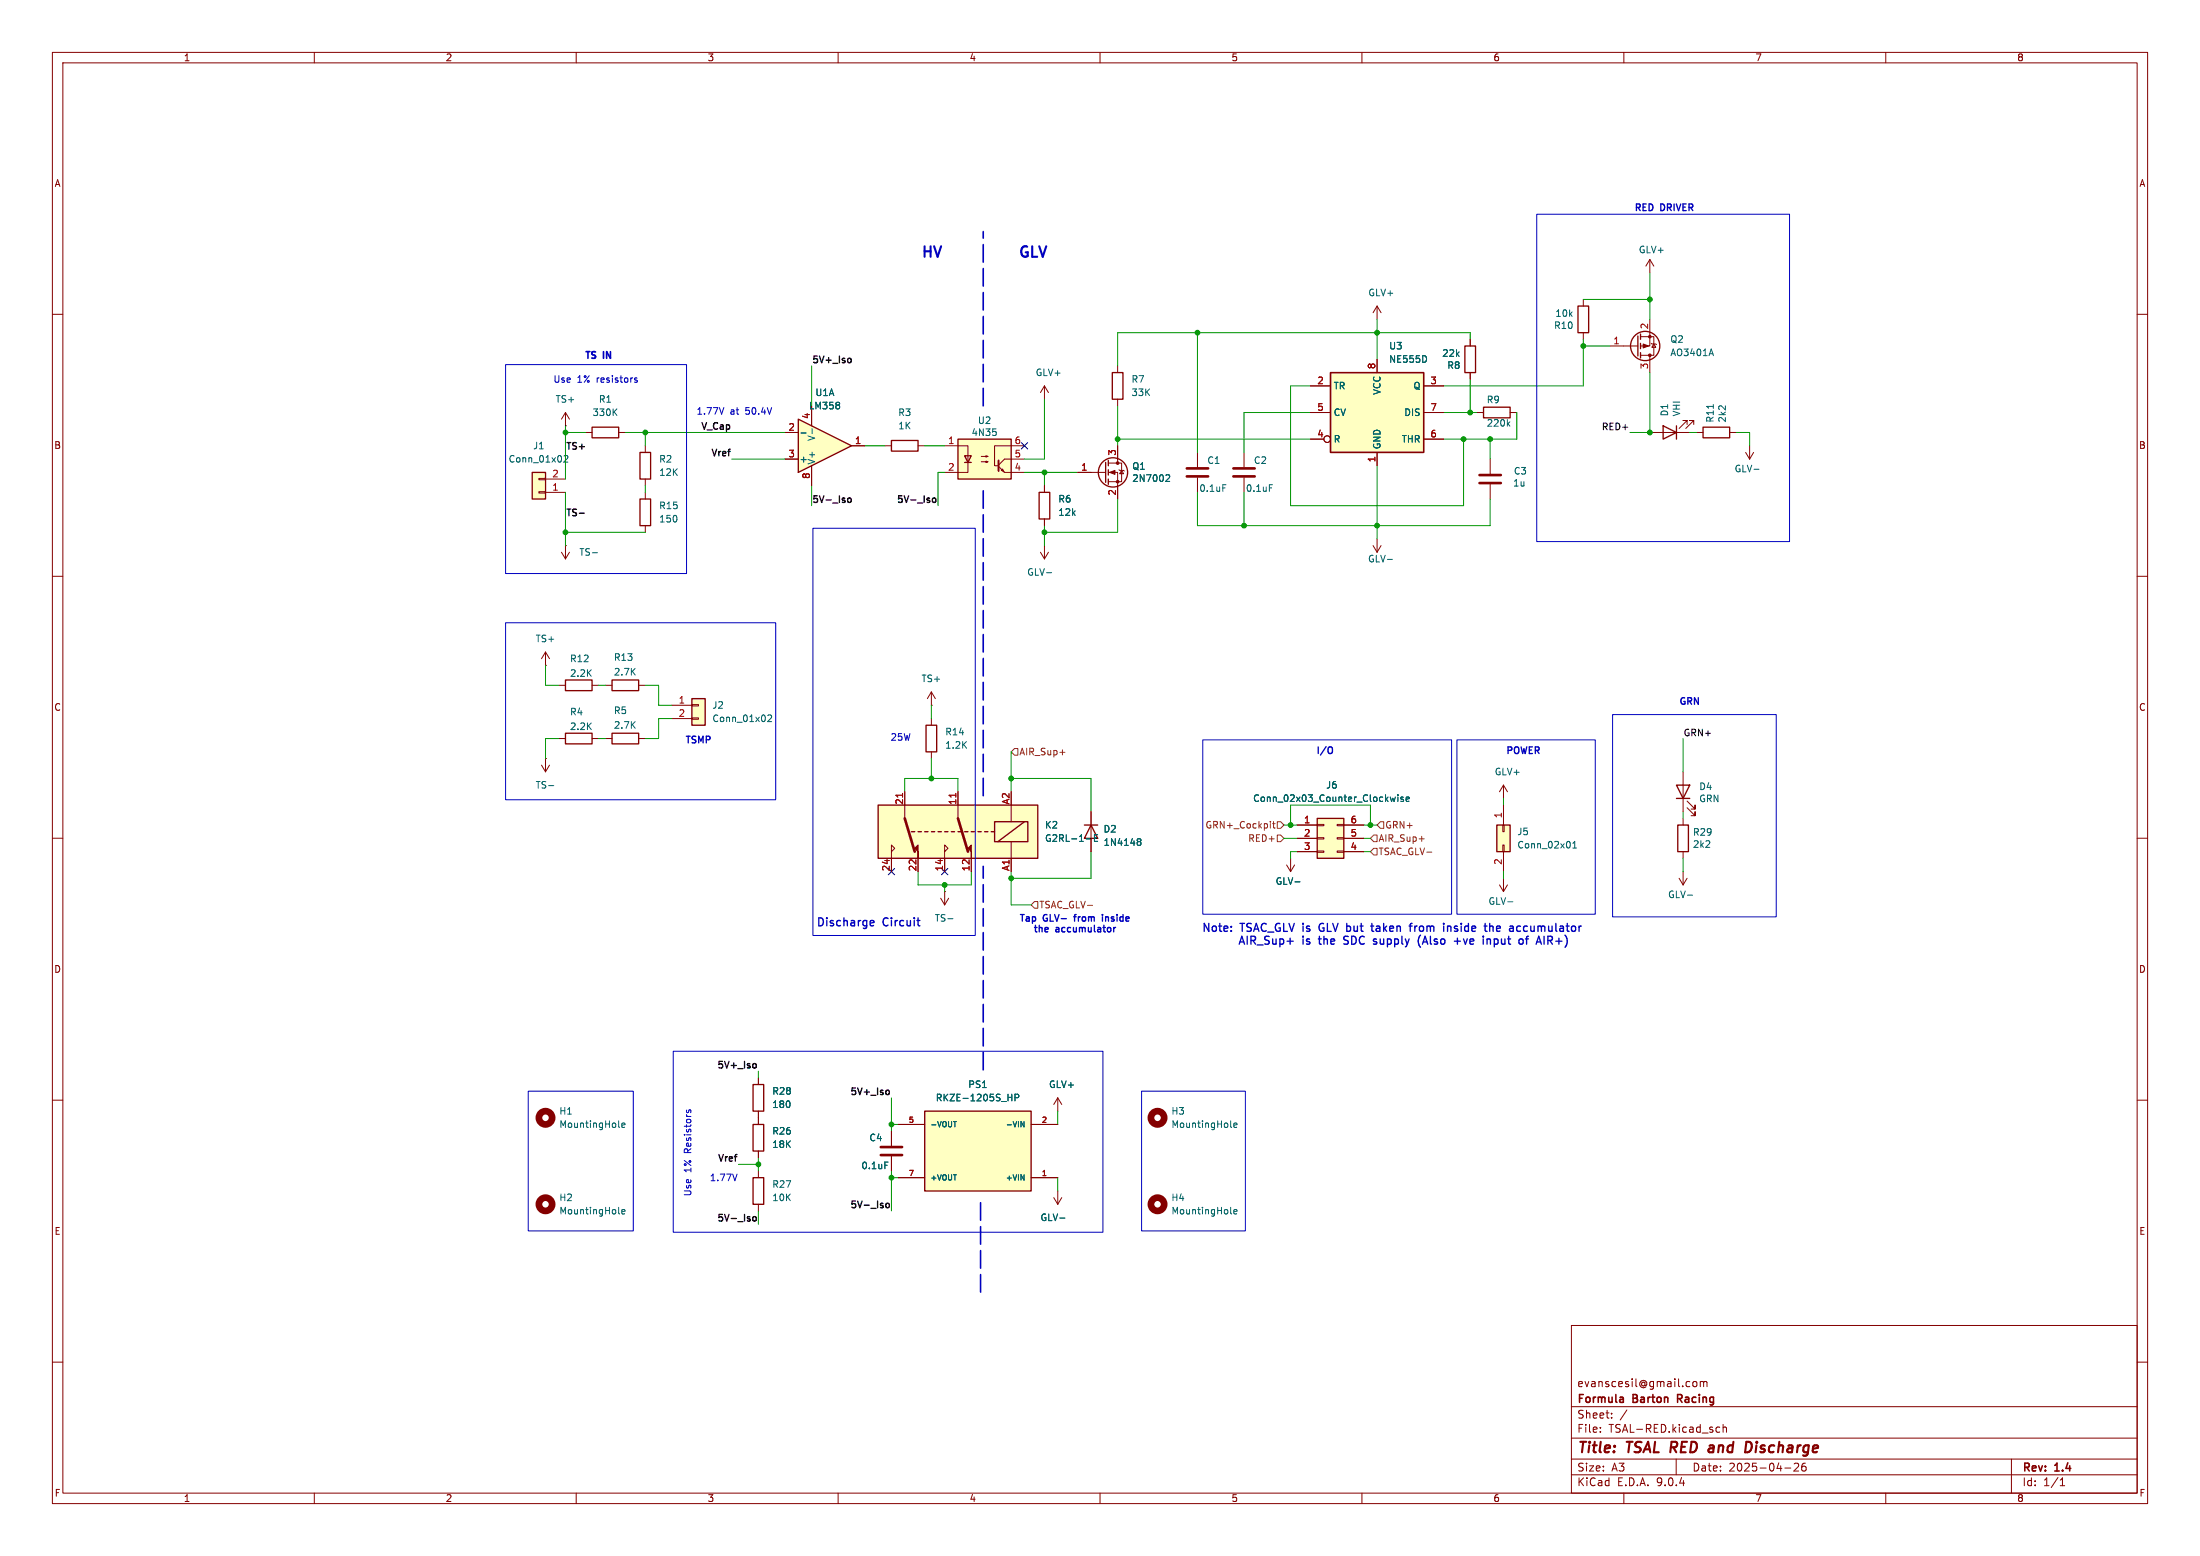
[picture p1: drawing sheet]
<svg xmlns="http://www.w3.org/2000/svg" width="420mm" height="297mm" viewBox="0 0 420 297" stroke-linecap="round" stroke-linejoin="round" font-family="sans-serif">
<g fill="none" stroke="#840000" stroke-width=".19">
<path d="M10 10h400v277h-400zM12 12h396v273h-396zM60 10v2M110 10v2M160 10v2M210 10v2M260 10v2M310 10v2M360 10v2M10 60h2M408 60h2M168.9 85.1h1.3"/>
<path d="M175.3 85.1h1.2M10 110h2M408 110h2M10 160h2M408 160h2M10 210h2M408 210h2M300 253h108v32h-108zM10 260h2M300 278.5h108M300 274.5h108M300 268.5h108"/>
<path d="M305.5 273.2v.2M305.5 272.5v.1M307.7 270.5v.2M307.7 269.8v.1M310.6 269.1l-1.3 1.9M320 278.5v3M323.2 263.8l.2-.1 .5 .1v.6l-.1 .2-.4 .1-.2-.2zM324.6 263.8l.4-.1 .2 .2M324.6 263.7v1M325.2 263.9l.2-.2 .4 .1 .1 .9M325.2 263.9v.8M327.7 273.3h.6"/>
<path d="M327.7 272.5h.6M328.9 272.5l.3-.1 .3 .1 .1 .9M328.9 271.9v1.5M343.3 279.4v.5l-.9 .9h1M344.2 279.4a1.17 1.17 0 0 0-.1 1.3h.6l.1-.6-.3-.2h-.4l-.2 .2M384 278.5v6.5M408 260h2M60 285v2M110 285v2M160 285v2M210 285v2M260 285v2"/>
<path d="M300 281.5h108M310 285v2M340.7 280.2h1.2M360 285v2M393.3 283.6h.9M393.3 282.5l.4-.4v1.5"/>
</g>
<path d="M326.5 275.9l.6 .1M327.1 277.1l-.7 .1M327.2 276.3l-.7 .1M333.9 275.2a1.11 1.11 0 0 1 0 1.9" fill="none" stroke="#840000" stroke-width=".4"/>
<path d="M320.3 267h.5M320.8 266.2h-.5v1.5" fill="none" stroke="#840000" stroke-width=".3"/>
<path d="M170.2 84.1h5.1v2h-5.1z" fill="none" stroke="#840000" stroke-width=".25"/>
<path d="M251.5 156.2h5v7.6h-5z" fill="#ffffc2"/>
<path d="M113 81.5h5.1v2.1h-5.1zM122.2 86.4h2v5h-2zM122.2 95.3h2v5h-2zM317.5 81.3l2.5 1.3-2.5 1.2zM320 81.3v2.5M207 157.5h2.5M208.3 157.5l1.2 2.5h-2.5zM251.5 156.2h5v7.6h-5zM320 149.9h2.6l-1.3 2.5zM320 152.4h2.6M320.3 157.5h2v5.1h-2z" fill="none" stroke="#840000" stroke-width=".25"/>
<g fill="none" stroke="#840000" stroke-width=".19">
<path d="M154.9 77.5v3.8M111.8 82.6h1.2M118.1 82.6h1.3M123.2 85.1v1.3M123.2 91.4v1.3M123.2 94v1.3M154.9 88.9v3.8M315 82.6h7.6M322.1 81v-.7h-.8h.8l-1.6 1.5M323.3 81v-.7h-.7h.7l-1.5 1.5M107.2 105.4l.7 1.3M107.9 104.1h.1"/>
<path d="M107.9 104.1v2.6M108.7 105.4l-.8 1.3M123.2 100.3v1.3M198.6 105.4l.8 1.3M199.4 104.1v2.6M200.2 105.4l-.8 1.3M262.1 104.1l.8 1.3M262.9 102.9v2.5M263.7 104.1l-.8 1.3M208.3 154.9v7.7M247.6 157.5h3.9M251.5 157.4h1.2v.2h-1.2z"/>
<path d="M251.5 159.9h1.2v.2h-1.2zM255.3 157.4h1.2v.2h-1.2zM255.3 159.9h1.2v.2h-1.2zM256.5 157.5h3.8M321.3 147.3v7.6M321.3 156.2v1.3M322.1 154.2l1.5 1.5v-.8v.8h-.8M322.1 152.9l1.5 1.5v-.7v.7h-.8M245.6 165.1l.8 1.3M246.4 163.8v2.6M247.1 165.1l-.7 1.3M247.6 160h3.9"/>
<path d="M247.6 162.6h3.9M251.5 162.4h1.2v.3h-1.2zM255.3 162.4h1.2v.3h-1.2zM256.5 160h3.8M256.5 162.6h3.8M320.5 167.6l.8 1.3M321.3 162.6v1.2M321.3 166.4v2.5M322.1 167.6l-.8 1.3"/>
</g>
<g fill="none" stroke="#006464" stroke-width=".19">
<path d="M117.2 78.6l.6 .7M117.8 78l-.7 .8M155 81.8v1M113.1 105.5h.9M199.8 109.3h1M264.9 106.8h.9M266.4 152.1l-.3 .9-.2-.6M266.9 151.7v.1M266.9 152.1v.9M267.9 152.2l-.3-.1-.2 .2 .1 .2 .4 .1v.3h-.5M268.4 152.6l.6-.2v-.2l-.4-.1-.2 .2 .1 .6h.5M217.2 160.6h.1"/>
<path d="M217.2 160.2l.4-.1 .2 .1v.2l-.2 .2M217.3 160.6h.3M217.3 160.6l-.1 .1M217.6 160.6l.2 .3v.3l-.2 .2-.4-.1M247.2 168.3h1M322.1 170.9h1"/>
</g>
<path d="M101.6 90.2h2.5v5.1h-2.5z" fill="#ffffc2"/>
<path d="M212.3 71.1h2.1v5.1h-2.1zM101.6 90.2h2.5v5.1h-2.5z" fill="none" stroke="#840000" stroke-width=".25"/>
<path d="M107.9 78.7l-.7 1.3M107.9 78.7l.8 1.3M107.9 78.7v2.6M213.4 69.9v1.2M213.4 76.2v1.3M102.9 93.9h1.2v.2h-1.2zM102.9 91.3h1.2v.3h-1.2zM104.1 94h3.8M104.1 91.4h3.8M107.9 81.3h.1M228.6 86.4v2.8M228.6 91.2v2.8" fill="none" stroke="#840000" stroke-width=".19"/>
<path d="M107.7 87.1l.5-.2 .2 .4-.8 .9h.8M233.4 92.5h.6" fill="none" stroke="#006464" stroke-width=".19"/>
<path d="M226.6 89.4h4M226.6 90.9h4" fill="none" stroke="#840000" stroke-width=".51"/>
<path d="M182.9 83.8h10.1v7.6h-10.1z" fill="#ffffc2"/>
<g fill="none" stroke="#840000" stroke-width=".25">
<path d="M182.9 83.8h10.1v7.6h-10.1zM184.1 87h1.3l-.6 1.3zM184.1 88.3h1.3M198.4 94h2v5.1h-2zM211.1 88.3v3.8M211.6 87.9v1M211.6 89.7v1M211.6 91.4v1.1M143.8 207h2v5.1h-2zM143.8 224.8h2v5.1h-2z"/>
<circle cx="212.5" cy="90.2" r="2.79"/>
</g>
<g fill="none" stroke="#840000" stroke-width=".19">
<path d="M199.4 73.7v2.5M199.4 73.7l-.8 1.2M199.4 73.7l.8 1.2M180.3 85.1h4.5v5.1h-4.5M187.3 87.1h1.3l-.4 .1v-.2l.4 .1M187.3 88.1h1.3l-.4 .2v-.3l.4 .1M190.6 89l1.2 1.2h3.8M191.1 89.8l.3-.3 .2 .5zM195.6 85.1h-5.7v3.8h.6M195.6 87.6h-3.8l-1.2 1.2M199.4 92.7v1.3M199.4 99.1v1.2"/>
<path d="M205.7 90.2h5.4M211.6 88.4h2.5v3.5h-2.5M211.6 90.2h1.8v5.1M213.4 85.1v3.3M213.6 89.7l1 .2M214.1 89.8l.4 .6h-.8zM237.5 86.4v2.8M237.5 91.2v2.8M103.4 146.1l.7 1.2M104.1 144.8h.1M104.1 144.8v2.5M104.9 146.1l-.8 1.2"/>
<path d="M144.8 205.7v1.3M144.8 212.1v1.3M170.2 215.9v2.8M144.8 223.5v1.3M144.8 229.9v1.2M170.2 220.7v2.8M201.2 228.6l.7 1.3M201.9 227.3v2.6M202.7 228.6l-.8 1.3"/>
</g>
<path d="M190.6 87.9v2" fill="none" stroke="#840000" stroke-width=".36"/>
<path d="M190.1 82.5v.5M222.8 90.6l.4 .1 .1 .3-.8 .9h.8M242.3 92.5h.6M104.7 150h1M118.1 215l.2 .2M118.7 214.8l.6-.1-.1-.3h-.3l-.2 .1 .1 .6h.4M118.1 231.5l.2 .2M118.7 231.3l.6-.1-.1-.3h-.3l-.2 .2 .1 .6h.4M168.9 221.8h.6M202.3 232.5h1" fill="none" stroke="#006464" stroke-width=".19"/>
<path d="M235.5 89.4h4M235.5 90.9h4M168.1 218.9h4.1M168.1 220.5h4.1" fill="none" stroke="#840000" stroke-width=".51"/>
<g fill="#840000" stroke="#840000" stroke-width=".19">
<path d="M211.8 90.2l1.1-.4v.8z"/>
<circle cx="213.4" cy="88.4" r=".25"/>
<circle cx="213.4" cy="91.9" r=".25"/>
</g>
<g fill="none" stroke="#840000" stroke-width="1.3">
<circle cx="104.1" cy="213.4" r="1.27"/>
<circle cx="104.1" cy="229.9" r="1.27"/>
</g>
<path d="M176.5 212.1h20.3v15.2h-20.3z" fill="#ffffc2"/>
<path d="M107.9 129.8h5.1v2h-5.1zM107.9 140h5.1v2h-5.1zM143.8 214.6h2v5.1h-2zM176.5 212.1h20.3v15.2h-20.3z" fill="none" stroke="#840000" stroke-width=".25"/>
<g fill="none" stroke="#840000" stroke-width=".19">
<path d="M106.7 130.8h1.2M113 130.8h1.3M106.7 141h1.2M113 141h1.3M144.8 213.4v1.2M144.8 219.7v1.3M171.4 214.6h5.1M196.8 214.6h5.1M201.9 209.6l-.7 1.2M201.9 209.6l.8 1.2M201.9 209.6v2.5M171.4 224.8h5.1"/>
<path d="M196.8 224.8h5.1"/>
</g>
<path d="M182 214.1h.6M192.4 209.5h.8M193.2 208.9v1.2M193.8 209.5h.6l.1-.2-.1-.3-.6-.1v1.2M194.9 214.1l.6 1v-1M194.9 224.2l.6 1.1v-1.1" fill="none" stroke="#006464" stroke-width=".19"/>
<path d="M152.4 80l10.2 5.1-10.2 5.1z" fill="#ffffc2"/>
<path d="M152.4 80l10.2 5.1-10.2 5.1zM116.8 140h5.1v2h-5.1zM176.8 138.4h2v5.1h-2z" fill="none" stroke="#840000" stroke-width=".25"/>
<g fill="none" stroke="#840000" stroke-width=".19">
<path d="M149.9 87.6h2.5M149.9 82.6h2.5M162.6 85.1h2.5M104.1 127h.1M104.1 124.5l-.7 1.2M104.1 124.5l.8 1.2M104.1 124.5v2.5M177.8 134.6h.1M177.8 132.1v2.5M177.8 137.2v1.2M177.8 132.1l-.8 1.3M177.8 132.1l.8 1.3"/>
<path d="M115.6 141h1.2M121.9 141h1.3M177.8 143.5v1.3M179.6 171.5l.7 1.2M180.3 170.2h.1M180.3 170.2v2.5M181.1 171.5l-.8 1.2"/>
</g>
<path d="M160.2 76.9v.3M160.2 77.4v.5M152.9 82.6h1M180.9 175.4h1" fill="none" stroke="#006464" stroke-width=".19"/>
<path d="M132.1 133.4h2.5v5h-2.5z" fill="#ffffc2"/>
<path d="M116.8 129.8h5.1v2h-5.1zM132.1 133.4h2.5v5h-2.5z" fill="none" stroke="#840000" stroke-width=".25"/>
<path d="M115.6 130.8h1.2M121.9 130.8h1.3M128.3 134.6h3.8M128.3 137.2h3.8M132.1 134.5h1.2v.2h-1.2zM132.1 137h1.2v.3h-1.2z" fill="none" stroke="#840000" stroke-width=".19"/>
<path d="M146.6 136.6l.5-.1 .2 .3-.8 .9h.8" fill="none" stroke="#006464" stroke-width=".19"/>
<path d="M285.7 157.5h2.6v5.1h-2.6z" fill="#ffffc2"/>
<g fill="none" stroke="#840000" stroke-width=".25">
<path d="M301.2 58.4h2.1v5.1h-2.1zM279.7 66h2v5.1h-2zM283.2 77.7h5.1v2.1h-5.1zM312.7 64.1v3.8M313.2 63.8v1M313.2 65.5v1M313.2 67.3v1M325.1 81.5h5.1v2.1h-5.1zM285.7 157.5h2.6v5.1h-2.6z"/>
<circle cx="314.1" cy="66" r="2.79"/>
</g>
<g fill="none" stroke="#840000" stroke-width=".19">
<path d="M262.9 58.4l-.8 1.3M262.9 58.4l.8 1.3M262.9 58.4v2.6M302.3 57.2v1.2M315 49.5v2.6M315 49.5l-.8 1.3M315 49.5l.7 1.3M280.7 64.8v1.2M280.7 71.1v1.3M281.9 78.7h1.3M288.3 78.7h1.3M302.3 63.5v1.3"/>
<path d="M307.3 66h5.4M313.2 64.3h2.5v3.5h-2.5M315 61v5h-1.8M315 67.8v3.3M315.2 65.5l1 .3M315.7 65.7l.4 .6h-.8zM323.8 82.6h1.3M330.2 82.6h1.3M333.2 86.4l.8 1.2M334 85.1v2.5M334.8 86.4l-.8 1.2M286.9 157.5h.2v1.3h-.2z"/>
<path d="M287 149.9v2.5M287 153.7v3.8M287 149.9l-.7 1.2M287 149.9l.8 1.2M286.3 168.9l.7 1.3M286.9 161.3h.2v1.3h-.2zM287 162.6v3.8M287 167.6v2.6M287.8 168.9l-.8 1.3"/>
</g>
<path d="M326.7 66.6l.4 1.3M327.1 77.2v.7M287.9 80.9l.3 .5M288.2 80.5l-.4 .5M334.8 89.6h1M287.8 172.1h1M300.3 161.9h.7M300.3 161l.3-.4v1.3M234.9 215l.2 .2M235.5 214.8l.6-.1v-.3h-.4l-.2 .1 .1 .6h.5M234.9 231.5l.2 .2M235.5 231.3l.6-.1v-.3h-.4l-.2 .2 .1 .6h.5" fill="none" stroke="#006464" stroke-width=".19"/>
<g fill="#840000" stroke="#840000" stroke-width=".19">
<path d="M313.7 65.7l1 .3-1 .4z"/>
<circle cx="315" cy="67.8" r=".25"/>
<circle cx="315" cy="64.3" r=".25"/>
</g>
<g fill="none" stroke="#840000" stroke-width="1.3">
<circle cx="221" cy="213.4" r="1.27"/>
<circle cx="221" cy="229.9" r="1.27"/>
</g>
<path d="M254 71.1h17.8v15.3h-17.8z" fill="#ffffc2"/>
<path d="M254 71.1h17.8v15.3h-17.8z" fill="none" stroke="#840000" stroke-width=".25"/>
<g fill="none" stroke="#840000" stroke-width=".19">
<path d="M250.2 73.7h3.8M250.2 78.7h3.8M262.9 68.6v2.5M271.8 73.7h3.8M271.8 78.7h3.8M250.2 83.8h2.5M262.9 86.4v2.5M271.8 83.8h3.8"/>
<circle cx="253.4" cy="83.8" r=".63"/>
</g>
<path d="M272.3 68.2v.7" fill="none" stroke="#006464" stroke-width=".19"/>
<path d="M167.6 153.7h30.5v10.1h-30.5z" fill="#ffffc2"/>
<g fill="none" stroke="#840000" stroke-width=".25">
<path d="M167.6 153.7h30.5v10.1h-30.5zM174 158.8h.6M175.3 158.8h.6M176.5 158.8h.7M177.8 158.8h.6M179.1 158.8h.6M180.3 158.8h.7M181.6 158.8h.6M182.9 158.8h.6M184.1 158.8h.7M185.4 158.8h.7M186.7 158.8h.6"/>
<path d="M188 158.8h.6M189.2 158.8h.7M189.9 156.8h6.3v3.9h-6.3zM195.6 156.8l-5.1 3.9"/>
</g>
<g fill="none" stroke="#840000" stroke-width=".19">
<path d="M154.9 77.5v3.8M250.2 73.7h3.8M250.2 78.7h3.8M262.9 68.6v2.5M271.8 73.7h3.8M271.8 78.7h3.8M280.7 64.8v1.2M280.7 71.1v1.3M149.9 87.6h2.5M149.9 82.6h2.5M154.9 88.9v3.8M162.6 85.1h2.5"/>
<path d="M199.4 92.7v1.3M199.4 99.1v1.2M205.7 90.2h2.6M213.4 85.1v2.5M213.4 92.7v2.6M250.2 83.8h2.5M262.9 86.4v2.5M271.8 83.8h3.8M284.5 87.6v2.8M284.5 92.5v2.8M172.7 151.1v5.1M182.9 151.1v5.1"/>
<path d="M193 153.7v3.1M208.3 154.9v2.6M247.6 157.5h3.9M256.5 157.5h3.8M170.2 162.6l.6-.7-.6-.6v5.1M175.3 163.8v2.6M180.3 162.6l.7-.7-.7-.6v5.1M185.4 163.8v2.6M193 160.7v5.7M208.3 160v2.6M247.6 160h3.9M247.6 162.6h3.9"/>
<path d="M256.5 160h3.8M256.5 162.6h3.8M144.8 205.7v1.3M144.8 212.1v2.5M144.8 219.7v1.3M170.2 215.9v2.8M171.4 214.6h5.1M196.8 214.6h5.1M170.2 220.7v2.8M171.4 224.8h5.1M196.8 224.8h5.1"/>
<circle cx="253.4" cy="83.8" r=".63"/>
</g>
<g fill="#840000" stroke="#840000" stroke-width=".19">
<path d="M185.4 161.3v2.5v-1.2l-.6-.7z"/>
<path d="M175.3 161.3v2.5v-1.2l-.7-.7z"/>
</g>
<path d="M282.4 92.2h4.1M282.4 90.7h4.1M172.7 156.2l1.9 6.4M182.9 156.2l1.9 6.4" fill="none" stroke="#840000" stroke-width=".51"/>
<path d="M172.3 151.4v.8M182.5 151.4v.8" fill="none" stroke="#a90000" stroke-width=".19"/>
<g fill="none" stroke="#006464" stroke-width=".19">
<path d="M160.2 76.9v.3M160.2 77.4v.5M272.3 68.2v.7M152.9 82.6h1M155 81.8v1M222.8 90.6l.4 .1 .1 .3-.8 .9h.8M208.9 159.9h.5M209.5 159.3h-.6v1.3h.6M266.4 152.1l-.3 .9-.2-.6M266.9 151.7v.1M266.9 152.1v.9M267.9 152.2l-.3-.1-.2 .2 .1 .2 .4 .1v.3h-.5"/>
<path d="M268.4 152.6l.6-.2v-.2l-.4-.1-.2 .2 .1 .6h.5M207.4 160.1h.9M217.2 160.6h.1M217.2 160.2l.4-.1 .2 .1v.2l-.2 .2M217.3 160.6h.3M217.3 160.6l-.1 .1M217.6 160.6l.2 .3v.3l-.2 .2-.4-.1M247.2 168.3h1M182 214.1h.6M192.4 209.5h.8M193.2 208.9v1.2M193.8 209.5h.6l.1-.2-.1-.3-.6-.1v1.2"/>
<path d="M194.9 214.1l.6 1v-1M168.9 221.8h.6M194.9 224.2l.6 1.1v-1.1M202.3 232.5h1"/>
</g>
<g fill="none" stroke="#725600" stroke-width=".19">
<path d="M193.7 142.9h.6v1.2h-.6l-.7-.6zM202.3 143.6h1M242.5 156.8v.1M242.5 157.2v.9M242.9 157.2h.5M243.1 156.8v1.1l.3 .2M243.8 156.8h.7l.6 .7-.6 .6h-.7zM243.8 159.4h.7l.6 .6-.6 .7h-.7zM262.3 159.4h.6v1.3h-.6l-.7-.7zM263.5 156.8h.7v1.3h-.7l-.6-.6zM197.5 172.1h.6v1.3h-.6l-.7-.7zM262.3 161.9h.6v1.3h-.6l-.7-.6z"/>
<path d="M270.9 160.1h1"/>
</g>
<path d="M162.1 68.4l.3 .1 .1 .1-.1 .5-.3 .1M110.6 98h1M161.9 95.2l.2-.1 .3 .1 .1 .5-.1 .1-.3 .1-.2-.1zM178.1 95.2l.1-.1 .4 .1 .1 .5-.2 .1-.3 .1-.1-.1zM143.9 203l.4 .1 .1 .2-.1 .4-.4 .2M169.3 208.1l.3 .1 .2 .1-.1 .5-.4 .1M143.8 232.3l.3-.1 .3 .3v.3l-.3 .3-.3-.1-.1-.2zM169.2 229.8l.1-.1 .4 .1 .1 .5-.2 .2h-.3l-.1-.1z" fill="none" stroke="#0f0f0f" stroke-width=".25"/>
<path d="M187.7 77.5v-33.3M187.7 151.9v-59.2M187.7 204.2v-38.8M187.2 246.6v-17.7" fill="none" stroke="#0000c2" stroke-width=".3" stroke-dasharray="3.4 1.2"/>
<g fill="none" stroke="#009600" stroke-width=".19">
<path d="M302.3 57.2h12.7M315 52.1v8.9M154.9 69.9v7.6M199.4 76.2v11.4h-3.8M213.4 77.5v7.6M228.6 63.5v22.9M250.2 73.7h-3.8v22.8h33v-12.7M250.2 78.7h-12.7v7.7M262.9 61v7.6M275.6 78.7h6.3M280.7 64.8v-1.3h-67.3v6.4M280.7 72.4v6.3"/>
<path d="M289.6 78.7v5.1h-14M302.3 64.8v8.9h-26.7M302.3 66h5M315 71.1v11.5h-3.9M107.9 82.6h3.9M107.9 81.3v10.1M107.9 94v10.1M119.4 82.6h30.5M123.2 82.6v2.5M123.2 92.7v1.3M139.7 87.6h10.2M154.9 92.7v3.8"/>
<path d="M165.1 85.1h3.8M176.5 85.1h3.8M180.3 90.2h-1.2v6.3M195.6 90.2h10.1M199.4 90.2v2.5M213.4 83.8h36.8M213.4 95.3v6.3h-14M228.6 94v6.3h55.9v-5M237.5 94v6.3M262.9 88.9v14M284.5 83.8v3.8M322.6 82.6h1.2"/>
<path d="M331.5 82.6h2.5v2.5M107.9 101.6h15.3M199.4 100.3v3.8M104.1 127v3.8h2.6M114.3 130.8h1.3M123.2 130.8h2.5v3.8h2.6M128.3 137.2h-2.6v3.8h-2.5M177.8 134.6v2.6M106.7 141h-2.6v3.8M114.3 141h1.3M172.7 151.1v-2.5h10.2v2.5M177.8 144.8v3.8"/>
<path d="M193 148.6h15.3v6.3M193 143.5v7.6M245.1 157.5h2.5M246.4 157.5v-3.8h15.2v3.8M260.3 157.5h2.6M287 152.4v1.3M321.3 141v6.3M321.3 154.9v1.3M175.3 166.4v2.5h10.1v-2.5M180.3 168.9v1.3M193 166.4v6.3h3.8M208.3 162.6v5h-15.3"/>
<path d="M245.1 160h2.5M247.6 162.6h-1.2v1.2M260.3 162.6h1.3M260.3 160h1.3M287 166.4v1.2M321.3 163.8v2.6M144.8 204.5v1.2M170.2 209.6v6.3M170.2 214.6h1.2M201.9 212.1v2.5M141 222.2h3.8M144.8 221v2.5"/>
<path d="M144.8 231.1v2.6M170.2 223.5v7.6M170.2 224.8h1.2M201.9 224.8v2.5"/>
</g>
<path d="M195 84.5l1.2 1.2M196.2 84.5l-1.2 1.2M169.6 165.8l1.2 1.2M170.8 165.8l-1.2 1.2M179.7 165.8l1.2 1.2M180.9 165.8l-1.2 1.2" fill="none" stroke="#000084" stroke-width=".19"/>
<g fill="none" stroke="#0000c2" stroke-width=".25">
<path d="M253.8 142.6a.43 .43 0 0 1 .6 .4v.4a.43 .43 0 0 1-.6 .4M166.6 175.7l.2 .4-.7 .1M166.8 176.6l-.2 .1M205 175h.4M210.5 174.6v.1M210.5 175v.8M213 177l-.4 .3M251.7 179.2h.5M251.9 178.7v1.3l.2 .2M252.1 176.3l-.3 .6 .1 .5 .2 .3M256.5 179.1l.2 .3 .6 .2M263.2 176.8h-.4"/>
<path d="M263.3 177.2h-.4a.3 .3 0 0 0-.2 .3 .3 .3 0 0 0 .2 .3h.4M270.1 176.8v1M270.5 176.8h-.3l-.1 .3M271.7 179.8h.7M276.6 176.8h.2l.2 .2v.8M277.6 177.7l.2 .1M277.7 176.8v.4M279.4 179.2l.3 1M285.3 179.2v1.5M285.7 179.2l-.4 .1M286.2 176.8h-.3l-.2 .2 .1 .7 .4 .1M286.4 177.1l-.7 .2"/>
<path d="M291.4 176.8h-.3l-.2 .3v.5l.5 .2M295.9 179.5l.5 .7M296.4 179l-.1 .4M256.5 180.2h.8M271.5 180.2l.6-1.5 .5 1.5M285.3 180.2h.4"/>
</g>
<g fill="none" stroke="#0000c2" stroke-width=".19">
<path d="M293.4 40.9h48.2v62.5h-48.2zM96.5 69.6h34.6v39.9h-34.6zM121.2 72.5l.4 .1 .1 .2-.2 .2-.4-.1M121.2 72.2h.4M138.2 77.8l-.4 1.3M96.5 118.9h51.6v33.8h-51.6zM155.2 100.8h31v77.8h-31zM307.8 136.4h31.3v38.6h-31.3zM229.6 141.2h47.5v33.3h-47.5zM278.1 141.2h26.4v33.3h-26.4zM100.8 208.3h20.1v26.6h-20.1zM128.5 200.7h82.1v34.5h-82.1z"/>
<path d="M131.1 211.9v.3M131.5 212.2v-.3l.2-.1 .2 .5M217.9 208.3h19.8v26.6h-19.8zM140.7 224.1l-.4 1.3"/>
</g>
<g fill="#009600" stroke="#009600" stroke-width=".19">
<circle cx="279.4" cy="83.8" r=".46"/>
<circle cx="262.9" cy="63.5" r=".46"/>
<circle cx="302.3" cy="66" r=".46"/>
<circle cx="315" cy="57.2" r=".46"/>
<circle cx="315" cy="82.6" r=".46"/>
<circle cx="280.7" cy="78.7" r=".46"/>
<circle cx="170.2" cy="214.6" r=".46"/>
<circle cx="170.2" cy="224.8" r=".46"/>
<circle cx="193" cy="148.6" r=".46"/>
<circle cx="177.8" cy="148.6" r=".46"/>
<circle cx="193" cy="167.6" r=".46"/>
<circle cx="199.4" cy="90.2" r=".46"/>
<circle cx="228.6" cy="63.5" r=".46"/>
<circle cx="213.4" cy="83.8" r=".46"/>
<circle cx="107.9" cy="82.6" r=".46"/>
<circle cx="107.9" cy="101.6" r=".46"/>
<circle cx="123.2" cy="82.6" r=".46"/>
<circle cx="199.4" cy="101.6" r=".46"/>
<circle cx="284.5" cy="83.8" r=".46"/>
<circle cx="262.9" cy="100.3" r=".46"/>
<circle cx="261.6" cy="157.5" r=".46"/>
<circle cx="246.4" cy="157.5" r=".46"/>
<circle cx="237.5" cy="100.3" r=".46"/>
<circle cx="180.3" cy="168.9" r=".46"/>
<circle cx="144.8" cy="222.2" r=".46"/>
</g>
<g font-size="2.8" fill="#0000c2">
<text x="175.8" y="49.3">HV</text>
<text x="194.3" y="49.3">GLV</text>
</g>
<g font-size="2.8" fill="#840000">
<text x="301" y="277.9">Title:</text>
<text x="310.6" y="277.9">TSAL RED</text>
<text x="327.9" y="277.9">and</text>
<text x="335.6" y="277.9">Discharge</text>
</g>
<g font-size="2.1" fill="#0000c2">
<text x="155.7" y="177.2">Discharge</text>
<text x="168.5" y="177.2">Circuit</text>
<text x="229.4" y="178.2">Note:</text>
<text x="236.9" y="178.2">TSAC_GLV is</text>
<text x="252.7" y="178.2">GLV but</text>
<text x="263.7" y="178.2">taken</text>
<text x="271.4" y="178.2">from</text>
<text x="278.3" y="178.2">inside</text>
<text x="286.6" y="178.2">the</text>
<text x="291.8" y="178.2">accumulator</text>
<text x="236.7" y="180.7">AIR_Sup+</text>
<text x="249.1" y="180.7">is</text>
<text x="252.7" y="180.7">the</text>
<text x="257.9" y="180.7">SDC</text>
<text x="264" y="180.7">supply</text>
<text x="273" y="180.7">(Also</text>
<text x="280.3" y="180.7">+ve</text>
<text x="286.3" y="180.7">input</text>
<text x="293.6" y="180.7">of</text>
<text x="297.5" y="180.7">AIR+)</text>
</g>
<g font-size="2.1" fill="#840000">
<text x="301" y="268.2">Formula</text>
<text x="301" y="265">evanscesil@gmail.com</text>
<text x="311.8" y="268.2">Barton</text>
<text x="320.9" y="268.2">Racing</text>
<text x="301" y="273.7">File:</text>
<text x="301" y="271">Sheet:</text>
<text x="307.1" y="273.7">TSAL-RED.kicad_sch</text>
<text x="301" y="281.1">Size:</text>
<text x="307.6" y="281.1">A3</text>
<text x="323" y="281.1">Date:</text>
<text x="330" y="281.1">2025-04-26</text>
<text x="386" y="281.3">Rev:</text>
<text x="392.4" y="281.3">1.4</text>
<text x="301" y="283.9">KiCad</text>
<text x="308.7" y="283.9">E.D.A.</text>
<text x="316.3" y="283.9">9.0.4</text>
<text x="386" y="283.9">Id:</text>
<text x="390.1" y="283.9">1/1</text>
</g>
<g font-size="1.8" fill="#840000">
<text x="35" y="11.9">1</text>
<text x="85" y="11.9">2</text>
<text x="135" y="11.9">3</text>
<text x="185" y="11.9">4</text>
<text x="235" y="11.9">5</text>
<text x="285" y="11.9">6</text>
<text x="335" y="11.9">7</text>
<text x="385" y="11.9">8</text>
<text x="10.3" y="35.9">A</text>
<text x="408.3" y="35.9">A</text>
<text x="10.3" y="85.9">B</text>
<text x="408.2" y="85.9">B</text>
<text x="10.3" y="135.9">C</text>
<text x="408.2" y="135.9">C</text>
<text x="10.3" y="185.9">D</text>
<text x="408.2" y="185.9">D</text>
<text x="10.3" y="235.9">E</text>
<text x="408.3" y="235.9">E</text>
<text x="10.3" y="285.9">F</text>
<text x="35" y="286.9">1</text>
<text x="85" y="286.9">2</text>
<text x="135" y="286.9">3</text>
<text x="185" y="286.9">4</text>
<text x="235" y="286.9">5</text>
<text x="285" y="286.9">6</text>
<text x="335" y="286.9">7</text>
<text x="385" y="286.9">8</text>
<text x="408.3" y="285.9">F</text>
</g>
<g font-size="1.8" fill="#0000c2">
<text x="311.8" y="40.6">RED</text>
<text x="317" y="40.6">DRIVER</text>
<text x="111.4" y="68.9">TS</text>
<text x="115.3" y="68.9">IN</text>
<text x="105.6" y="73.3">Use</text>
<text x="110.2" y="73.3">1%</text>
<text x="114" y="73.3">resistors</text>
<text x="132.9" y="79.4">1.77V</text>
<text x="139.4" y="79.4">at</text>
<text x="142.4" y="79.4">50.4V</text>
<text x="320.4" y="134.9">GRN</text>
<text x="130.6" y="142.2">TSMP</text>
<text x="169.9" y="141.6">25W</text>
<text x="251.1" y="144.3">I/O</text>
<text x="287.3" y="144.3">POWER</text>
<text x="194.4" y="176.3">Tap</text>
<text x="197.1" y="178.3">the</text>
<text x="199.2" y="176.3">GLV-</text>
<text x="201.6" y="178.3">accumulator</text>
<text x="205.6" y="176.3">from</text>
<text x="211.4" y="176.3">inside</text>
<text x="132.2" y="220" transform="rotate(-90 132.2 220)">Resistors</text>
<text x="132.2" y="223.8" transform="rotate(-90 132.2 223.8)">1%</text>
<text x="135.4" y="225.7">1.77V</text>
<text x="132.2" y="228.4" transform="rotate(-90 132.2 228.4)">Use</text>
</g>
<g font-size="1.8" fill="#006464">
<text x="312.8" y="48.5">GLV+</text>
<text x="261.1" y="56.7">GLV+</text>
<text x="296.6" y="63">R10</text>
<text x="296.8" y="60.7">10k</text>
<text x="318.8" y="65.6">Q2</text>
<text x="197.6" y="72">GLV+</text>
<text x="265.1" y="66.9">U3</text>
<text x="265.1" y="69.4">NE555D</text>
<text x="275.2" y="68.3">22k</text>
<text x="276.2" y="70.6">R8</text>
<text x="318.8" y="68.2">AO3401A</text>
<text x="106" y="77.1">TS+</text>
<text x="114.2" y="77.1">R1</text>
<text x="155.6" y="75.8">U1A</text>
<text x="215.9" y="73.3">R7</text>
<text x="215.9" y="75.8">33K</text>
<text x="254.5" y="74.5">TR</text>
<text x="263.8" y="75.5" transform="rotate(-90 263.8 75.5)">VCC</text>
<text x="269.7" y="74.5">Q</text>
<text x="283.7" y="77.2">R9</text>
<text x="113" y="79.6">330K</text>
<text x="154.3" y="78.3">LM358</text>
<text x="171.4" y="79.6">R3</text>
<text x="171.4" y="82.1">1K</text>
<text x="185.4" y="83.4">4N35</text>
<text x="186.6" y="81.1">U2</text>
<text x="254.5" y="79.6">CV</text>
<text x="268" y="79.6">DIS</text>
<text x="283.7" y="81.6">220k</text>
<text x="318.6" y="79.6" transform="rotate(-90 318.6 79.6)">D1</text>
<text x="321" y="79.6" transform="rotate(-90 321 79.6)">VHI</text>
<text x="327.4" y="80.8" transform="rotate(-90 327.4 80.8)">R11</text>
<text x="329.7" y="80.8" transform="rotate(-90 329.7 80.8)">2k2</text>
<text x="97" y="88.5">Conn_01x02</text>
<text x="101.7" y="86">J1</text>
<text x="125.7" y="88.5">R2</text>
<text x="152.5" y="88.5">+</text>
<text x="155.8" y="88.8" transform="rotate(-90 155.8 88.8)">V+</text>
<text x="155.8" y="84.3" transform="rotate(-90 155.8 84.3)">V-</text>
<text x="216.1" y="89.9">Q1</text>
<text x="230.4" y="88.7">C1</text>
<text x="239.3" y="88.7">C2</text>
<text x="254.5" y="84.7">R</text>
<text x="263.8" y="85.9" transform="rotate(-90 263.8 85.9)">GND</text>
<text x="267.5" y="84.7">THR</text>
<text x="125.7" y="91">12K</text>
<text x="216.1" y="92.2">2N7002</text>
<text x="228.9" y="94.1">0.1uF</text>
<text x="237.8" y="94.1">0.1uF</text>
<text x="288.8" y="93.1">1u</text>
<text x="288.9" y="90.8">C3</text>
<text x="331" y="90.3">GLV-</text>
<text x="125.7" y="99.9">150</text>
<text x="125.7" y="97.4">R15</text>
<text x="201.9" y="96.1">R6</text>
<text x="201.9" y="98.7">12k</text>
<text x="110.5" y="106.3">TS-</text>
<text x="261.1" y="107.5">GLV-</text>
<text x="196" y="110.1">GLV-</text>
<text x="102.2" y="122.8">TS+</text>
<text x="108.7" y="126.6">R12</text>
<text x="108.7" y="129.4">2.2K</text>
<text x="117.1" y="126.3">R13</text>
<text x="117.1" y="129.1">2.7K</text>
<text x="175.8" y="130.4">TS+</text>
<text x="108.7" y="136.8">R4</text>
<text x="117.1" y="136.5">R5</text>
<text x="135.9" y="135.5">J2</text>
<text x="108.7" y="139.5">2.2K</text>
<text x="117.1" y="139.3">2.7K</text>
<text x="135.9" y="138">Conn_01x02</text>
<text x="180.3" y="140.6">R14</text>
<text x="180.3" y="143.1">1.2K</text>
<text x="285.3" y="148.2">GLV+</text>
<text x="102.2" y="150.7">TS-</text>
<text x="239.1" y="153.3">Conn_02x03_Counter_Clockwise</text>
<text x="253.1" y="150.7">J6</text>
<text x="324.3" y="151">D4</text>
<text x="324.3" y="153.3">GRN</text>
<text x="199.4" y="158.3">K2</text>
<text x="199.4" y="160.9">G2RL-1-E</text>
<text x="210.6" y="159.1">D2</text>
<text x="210.6" y="161.6">1N4148</text>
<text x="289.6" y="159.6">J5</text>
<text x="323.1" y="159.7">R29</text>
<text x="289.6" y="162.2">Conn_02x01</text>
<text x="323.1" y="162">2k2</text>
<text x="243.4" y="169.1">GLV-</text>
<text x="284.1" y="172.9">GLV-</text>
<text x="318.3" y="171.6">GLV-</text>
<text x="178.4" y="176.1">TS-</text>
<text x="147.3" y="209.1">R28</text>
<text x="184.7" y="207.9">PS1</text>
<text x="200.2" y="207.9">GLV+</text>
<text x="106.7" y="213">H1</text>
<text x="106.7" y="215.5">MountingHole</text>
<text x="147.3" y="211.7">180</text>
<text x="178.5" y="210.4">RKZE-1205S_HP</text>
<text x="223.5" y="213">H3</text>
<text x="223.5" y="215.5">MountingHole</text>
<text x="147.3" y="216.8">R26</text>
<text x="147.3" y="219.3">18K</text>
<text x="165.9" y="218">C4</text>
<text x="147.3" y="226.9">R27</text>
<text x="164.3" y="223.4">0.1uF</text>
<text x="106.7" y="229.5">H2</text>
<text x="106.7" y="232">MountingHole</text>
<text x="147.3" y="229.5">10K</text>
<text x="198.5" y="233.3">GLV-</text>
<text x="223.5" y="229.5">H4</text>
<text x="223.5" y="232">MountingHole</text>
</g>
<g font-size="1.8" fill="#a90000">
<text x="307.9" y="65.8">1</text>
<text x="314.7" y="62.9" transform="rotate(-90 314.7 62.9)">2</text>
<text x="262.6" y="70.6" transform="rotate(-90 262.6 70.6)">8</text>
<text x="314.7" y="70.6" transform="rotate(-90 314.7 70.6)">3</text>
<text x="251.4" y="73.4">2</text>
<text x="273" y="73.4">3</text>
<text x="150.4" y="82.3">2</text>
<text x="154.7" y="80.1" transform="rotate(-90 154.7 80.1)">4</text>
<text x="251.4" y="78.5">5</text>
<text x="251.4" y="83.6">4</text>
<text x="273" y="78.5">7</text>
<text x="273" y="83.6">6</text>
<text x="150.4" y="87.4">3</text>
<text x="163.1" y="84.8">1</text>
<text x="180.9" y="84.8">1</text>
<text x="180.9" y="89.9">2</text>
<text x="193.6" y="84.8">6</text>
<text x="193.6" y="87.4">5</text>
<text x="193.6" y="89.9">4</text>
<text x="206.3" y="89.9">1</text>
<text x="213.1" y="87.1" transform="rotate(-90 213.1 87.1)">3</text>
<text x="262.6" y="88.3" transform="rotate(-90 262.6 88.3)">1</text>
<text x="105.3" y="93.7">1</text>
<text x="105.3" y="91.2">2</text>
<text x="154.7" y="91.5" transform="rotate(-90 154.7 91.5)">8</text>
<text x="213.1" y="94.7" transform="rotate(-90 213.1 94.7)">2</text>
<text x="129.5" y="134.4">1</text>
<text x="129.5" y="136.9">2</text>
<text x="172.5" y="153.7" transform="rotate(-90 172.5 153.7)">21</text>
<text x="182.6" y="153.7" transform="rotate(-90 182.6 153.7)">11</text>
<text x="192.8" y="153.7" transform="rotate(-90 192.8 153.7)">A2</text>
<text x="248.8" y="157.2">1</text>
<text x="248.8" y="159.8">2</text>
<text x="257.7" y="157.2">6</text>
<text x="257.7" y="159.8">5</text>
<text x="286.8" y="156.3" transform="rotate(-90 286.8 156.3)">1</text>
<text x="169.9" y="166.4" transform="rotate(-90 169.9 166.4)">24</text>
<text x="175" y="166.4" transform="rotate(-90 175 166.4)">22</text>
<text x="180.1" y="166.4" transform="rotate(-90 180.1 166.4)">14</text>
<text x="185.2" y="166.4" transform="rotate(-90 185.2 166.4)">12</text>
<text x="192.8" y="166.4" transform="rotate(-90 192.8 166.4)">A1</text>
<text x="248.8" y="162.3">3</text>
<text x="257.7" y="162.3">4</text>
<text x="286.8" y="165.2" transform="rotate(-90 286.8 165.2)">2</text>
</g>
<g font-size="1.8" fill="#0f0f0f">
<text x="154.9" y="69.4">5V+_Iso</text>
<text x="133.6" y="82.1">V_Cap</text>
<text x="305.7" y="82.2">RED+</text>
<text x="107.9" y="85.9">TS+</text>
<text x="135.5" y="87.2">Vref</text>
<text x="107.9" y="98.6">TS-</text>
<text x="154.9" y="96.1">5V-_Iso</text>
<text x="170.9" y="96.1">5V-_Iso</text>
<text x="321.3" y="140.6">GRN+</text>
<text x="136.7" y="204">5V+_Iso</text>
<text x="162.1" y="209.1">5V+_Iso</text>
<text x="136.8" y="221.8">Vref</text>
<text x="136.7" y="233.2">5V-_Iso</text>
<text x="162.1" y="230.7">5V-_Iso</text>
</g>
<g font-size="1.8" fill="#725600">
<text x="194.5" y="144.4">AIR_Sup+</text>
<text x="230" y="158.3">GRN+_Cockpit</text>
<text x="238.2" y="160.9">RED+</text>
<text x="263.1" y="160.9">AIR_Sup+</text>
<text x="264.4" y="158.3">GRN+</text>
<text x="263.1" y="163.4">TSAC_GLV-</text>
<text x="198.3" y="173.6">TSAC_GLV-</text>
</g>
<g font-size="1.4" fill="#a90000">
<text x="173.4" y="214.4">5</text>
<text x="198.8" y="214.4">2</text>
<text x="173.4" y="224.5">7</text>
<text x="198.8" y="224.5">1</text>
</g>
<g font-size="1.4" fill="#006464">
<text x="177.5" y="215.4">-VOUT</text>
<text x="191.9" y="215.4">-VIN</text>
<text x="177.5" y="225.5">+VOUT</text>
<text x="191.9" y="225.5">+VIN</text>
</g>
</svg>
